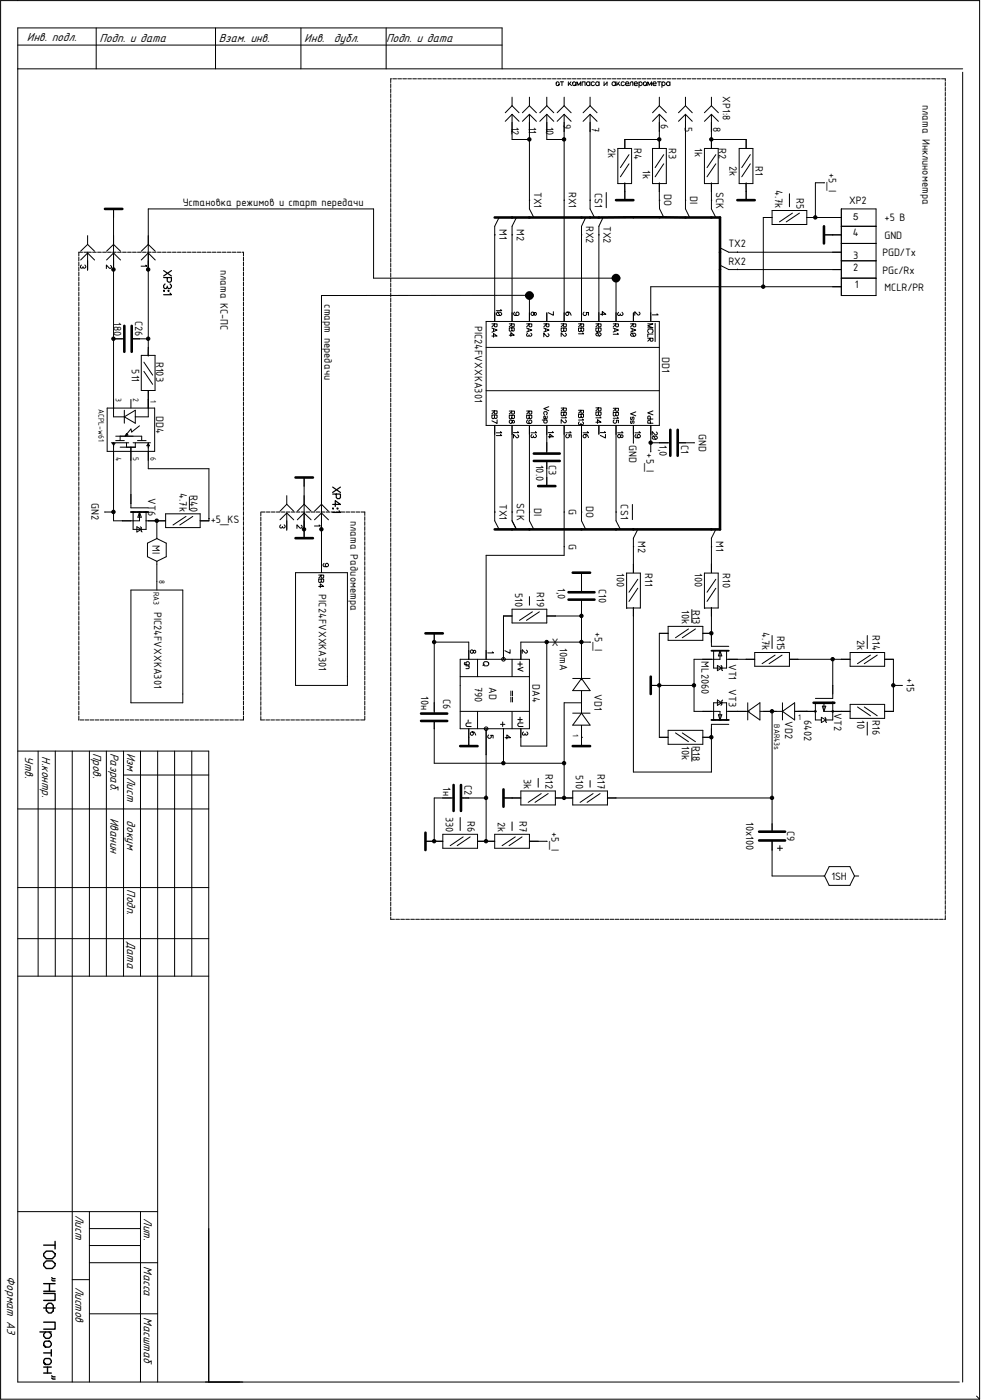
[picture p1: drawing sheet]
<svg xmlns="http://www.w3.org/2000/svg" width="210mm" height="297mm" viewBox="0 0 210 297" stroke-linecap="round" stroke-linejoin="round" font-family="sans-serif">
<g fill="none" stroke="#000" stroke-width=".21">
<path d="M.1 .1h207.7v296.7h-207.7zM3.8 9.6h102.7M3.8 14.6h200.4M20.4 5.9v8.7M45.7 5.9v8.7M63.8 5.9v8.7M81.9 5.9v8.7M106.5 14.6v-8.7h-102.7v287.3h199.7M118 17.5l.4-.1 .2 .2v.3l-.2 .3-.4-.1zM118.4 18.2l.2-.3zM118.9 17.4h.6M119.2 17.4v.8"/>
<path d="M120.6 17.4v.8M120.8 17.7l-.2 .3M121.1 17.4l-.3 .3 .4 .5M121.5 17.5l.4-.1 .2 .2v.3l-.2 .3-.4-.1zM121.9 18.2l.2-.3zM122.4 18.2v-.8l.4 .7 .4-.7v.8M123.5 18.2v-.8h.6v.8M125.1 17.4v.8M125.1 17.6l-.2-.2h-.3l-.2 .2v.3l.2 .3h.3l.2-.3M126.1 17.5l-.5-.1-.2 .2v.4l.2 .2h.3l.2-.2M127.1 17.6l-.2-.2h-.3l-.2 .2v.3l.2 .3h.3l.2-.3M127.1 17.4v.8"/>
<path d="M128.1 17.4v.8l.7-.7M128.8 17.4v.8M130.6 17.4v.8M130.6 17.6l-.3-.2h-.3l-.2 .2v.3l.2 .3h.3l.3-.3M130.9 17.4v.8M131.1 17.7l-.2 .3M131.4 17.4l-.3 .3 .4 .5M132.4 17.5l-.4-.1-.2 .2v.4l.2 .2h.3l.2-.2M132.7 17.8h.6l-.1-.4h-.3l-.2 .2v.4l.2 .2 .5-.1M133.6 18.2l.3-.8h.3v.8M134.5 17.8h.7l-.2-.4h-.3l-.2 .2v.4l.2 .2 .5-.1M135.6 17.6l.2-.2 .4 .2v.3l-.2 .3-.4-.3"/>
<path d="M135.6 17.4v1.1M136.6 17.5l.3-.1 .3 .2v.3l-.3 .3-.3-.1zM136.9 18.2l.3-.3zM137.4 18.2v-.8l.4 .7 .4-.7v.8M138.5 17.8h.6l-.1-.4h-.3l-.2 .2v.4l.2 .2 .5-.1M139.5 17.4h.7M139.8 17.4v.8M140.4 17.6l.2-.2 .5 .2v.3l-.3 .3-.4-.3M140.4 17.4v1.1M142.1 17.4v.8M142.1 17.6l-.2-.2h-.3l-.2 .2v.3l.2 .3h.3l.2-.3M204.2 15.3v277.9"/>
<path d="M108.6 20.6v1.8M108.6 24.3v5.3h3.7M108.6 22.4l1.5 1.5M108.6 24.3l1.5 1.4M108.6 24.3l-1.4 1.4M108.6 22.4l-1.4 1.5M112.3 20.6v1.8M112.3 24.3v20l.9 1.8M112.3 22.4l1.5 1.5M112.3 24.3l1.5 1.4M112.3 24.3l-1.5 1.4M112.3 22.4l-1.5 1.5"/>
<path d="M116 20.6v1.8M116 24.3v5.3h3.7M116 22.4l1.5 1.5M116 24.3l1.5 1.4M116 24.3l-1.5 1.4M116 22.4l-1.5 1.5M119.7 20.6v1.8M119.7 24.3v43.9M119.7 22.4l1.5 1.5M119.7 24.3l1.5 1.4M119.7 24.3l-1.5 1.4M119.7 22.4l-1.5 1.5"/>
<path d="M125.2 20.6v1.8M125.2 24.3v20l.9 1.8M125.2 22.4l1.5 1.5M125.2 24.3l1.5 1.4M125.2 24.3l-1.5 1.4M125.2 22.4l-1.5 1.5M131.1 31.5h2.9v7.4h-2.9zM132.5 39v1.6M132.5 38.8v3.7M133.4 32.8l-1.8 2.8M133.4 34.8l-1.8 2.7M138.4 31.5h3v7.4h-3v-7.4"/>
<path d="M139.9 29.6h-7.4v1.9M139.9 20.6v1.8M139.9 24.3v7.2M139.9 38.8v3.7M139.9 22.4l1.5 1.5M139.9 24.3l1.5 1.4M139.9 24.3l-1.5 1.4M139.9 22.4l-1.5 1.5M140.8 32.8l-1.8 2.8M140.8 34.8l-1.8 2.7M145.4 20.6v1.8M145.4 24.3v20l.9 1.8"/>
<path d="M145.4 22.4l1.5 1.5M145.4 24.3l1.5 1.4M145.4 24.3l-1.5 1.4M145.4 22.4l-1.5 1.5M149.4 31.5h3v7.4h-3zM150.9 20.6v1.8M150.9 24.3v7.2M150.9 38.8v5.5l.9 1.8M150.9 29.6h7.4v1.9M150.9 24.3l-1.5 1.4M150.9 22.4l1.5 1.5M150.9 24.3l1.5 1.4"/>
<path d="M150.9 22.4l-1.5 1.5M151.8 32.8l-1.8 2.8M151.8 34.8l-1.8 2.7M156.8 31.5h2.9v7.4h-2.9zM158.2 39l.1 1.6M158.3 38.8v3.7M159.2 32.8l-1.8 2.8M159.2 34.8l-1.8 2.7M174.9 38.8h-1.9v7.3M17.3 56.2l-.2 .5 .1 .2 .4-.2M18 56.2l.2 .3-.2 .4h-.2l-.2-.3M18.6 50v1.9"/>
<path d="M18.6 53.7v3.7M18.6 51.9l-1.5 1.4M18.6 53.7l-1.5 1.5M18.6 53.7l1.5 1.5M18.6 51.9l1.5 1.4M22.6 53.3l1.5-1.4 1.5 1.4M22.6 55.2l1.5-1.5 1.5 1.5M23.5 56.3l.2 .4-.5 .2-.6-.7v.8M24.1 44.3v44.1h2.3M30 53.3l1.5-1.4 1.4 1.4M30 55.2l1.5-1.5 1.4 1.5M30.9 56.3l.3 .2h-1.3"/>
<path d="M104.9 49.8h.2M105.9 46.1l-1 1.9v20.2M108.6 49.8h.2M109.6 46.1l-1 1.9v20.2M112.3 42.5h.1M119.7 42.5h.1M123.4 49.8h.1M124.2 46.1l-.8 1.9v20.2M125.2 42.5h.1M127 49.8h.1M127.9 46.1l-.9 1.9v20.2M128.6 40.9v3.2"/>
<path d="M130.7 59h.1M130.7 59h-51.5v-14.7h-47.7v31.3M130.7 59v9.2M139.9 42.5v1.8l.9 1.8M139.9 42.5h.1M145.4 42.5h.1M150.9 42.5h.1M152.7 52.6l1.9 .9h23.9M152.7 56.3l1.9 .9h23.9M156.4 53.4v.1M156.4 57.1v.1M163.8 44.7h7.4v2.9h-7.4z"/>
<path d="M163.8 46.1h-1.9v14.7M167.5 41.1v2.8M168.1 45.2l-2.7 1.9M169.6 45.2l-2.8 1.9M171.2 46.1h7.3M174.8 49.8h3.7M178.5 44.3h7.3v18.4h-7.3zM178.5 59h7.3M178.5 55.3h7.3M178.5 51.6h7.3M178.5 48h7.3M24.1 71.9h2.3"/>
<path d="M28.2 71.9h3.3M30 75.4h2.9v7.4h-2.9zM30.5 78.8l1.9 2.7M30.5 76.8l1.9 2.8M31.5 73.7l-.1 1.7M103.1 68.2h36.8v22.1h-36.8zM103.1 73.7h36.8M104.4 68.7h1.1v.5l-.2 .1-.4-.1v-.5M104.4 69.6l1.1 .4-1.1 .5M104.4 71.3h1.1l-.8-.6v.8M104.7 69.8v.5M104.9 68.8l-.5 .5"/>
<path d="M105.5 66.3h.7l.2 .4-.2 .2h-.7l-.2-.2zM105.6 66.2l.5 .8M106.2 65.7l.2 .2h-1.1M108 68.7h1.1l-.1 .6-.5-.1v-.5M108 71.1h1.1l-.7-.5v.8M108.5 68.8l-.5 .5M108.6 69.6v.5l.2 .1 .3-.1v-.5h-1.1v.5l.4 .2 .2-.2M109.2 66.2l-.2 .3 .2 .4h.7l.2-.4-.2-.3h-.3l-.2 .3 .2 .4M111.7 68.7h1.1v.5l-.2 .1-.4-.1v-.5M111.7 69.6l1.1 .4-1.1 .4M111.9 70.7l-.2 .2v.3l.1 .1 .4-.1M112.1 69.8v.5"/>
<path d="M112.2 68.8l-.5 .5M112.3 68.2v-5.5h-44.1v58.8M112.6 70.7l.2 .2-.2 .4-.4-.1v-.2M113.3 66.5l.2 .4 .3-.2-.2-.4-.3 .2-.2-.3h-.2l-.3 .3v.2l.5 .2 .2-.2M115.4 68.7h1.1v.5l-.2 .1-.4-.1v-.5M115.4 69.6l1.1 .4-1.1 .4M115.7 69.8v.5M115.9 68.8l-.5 .5M116 66.4v1.8M116.2 70.8l.3 .4-.5 .2-.6-.7v.8M117.4 66.1v.8l-1.1-.6M119 68.7h1.1v.5l-.1 .1-.5-.1v-.5"/>
<path d="M119.5 68.8l-.5 .5M119.6 69.6v.5l.2 .2 .3-.2v-.5h-1.1v.6l.4 .2 .2-.3M119.9 70.7l.2 .4-.4 .2-.7-.7v.8M120.4 66.2l.3 .5-.5 .2-.2-.2 .2-.5h.6l.4 .7M122.7 68.7h1.1v.5l-.1 .1-.5-.1v-.5M123.2 68.8l-.5 .5M123.3 69.6v.5l.1 .2 .4-.2v-.5h-1.1v.6l.4 .2 .2-.3M123.6 70.6l.2 .2h-1.1M123.9 66.2l-.2 .3 .2 .4h.3l.3-.2-.2-.4h.5v.6M126.4 70.8l.2-.2h.7l.2 .4-.2 .2h-.7zM126.4 68.7h1.1v.5l-.2 .1-.4-.1v-.5M126.7 70.6l.5 .7"/>
<path d="M126.9 68.8l-.5 .5M127 69.6v.5l.1 .2 .4-.2v-.5h-1.1v.6l.3 .2 .3-.3M127.4 66.7h1.1l-.7-.6v.8M130.1 68.7h1.1v.5l-.2 .1-.4-.1v-.5M130.1 69.6l1.1 .4-1.1 .4M130.4 69.8v.5M130.6 68.8l-.5 .5M131 70.7l.2 .2h-1.1M131.2 66.3l-.2 .5 .1 .1 .5-.1M132 66.3l.2 .2-.2 .4h-.3l-.1-.3M133.8 68.7h1.1v.5l-.2 .1-.4-.1v-.5M133.8 69.6l1.1 .4-1.1 .4"/>
<path d="M133.8 70.9l.2-.2h.7l.2 .4-.2 .2h-.7zM134.1 70.7l.4 .7M134.1 69.8v.5M134.3 68.8l-.5 .5M134.4 66.4v1.8M135.6 66.2l.2 .4-.5 .2-.6-.7v.8M137.4 68.7h1.1l-1.1 .4 1.1 .5h-1.1M137.4 71.8h1.1v.5l-.2 .1-.4-.1v-.5M137.6 70.6l-.2-.2v-.4l.2-.2h.7l.2 .2v.4l-.2 .2M137.9 71.9l-.5 .5M138.5 70.9h-1.1v.6M139 68.6v3.9"/>
<path d="M139.4 66.6l.2 .2h-1.2M178.5 60.8h-40.5v7.4M22.7 86.6h10.1v9.2h-10.1zM23.6 93.9h3.7M23.8 94h.6l-.3 .5zM24.1 93.9v16.6h5.5v-1.9M24.6 93.5h1.8M24.6 92.5h5.5v1M25.5 92.5v1M26.4 88.4l2.3-1.4v2.8zM26.4 87v2.8M26.8 92l.3 .3-.5 .2z"/>
<path d="M26.8 93.9v1M27.8 84.8v1.8M27.8 94.9v12.8h3.7M28.2 93.9h3.7M28.7 93.9v1h-3.2M29.2 93.5h1.8M29.6 90.3l-1.7 1.4-.1-.7-1.2 1.5M31.5 82.9v5.5h-2.8M31.5 93.9v5.5h12.8v11.1h-1.8M31.5 94.1l.2 .5h-.5zM103.1 82.9h36.8M104.4 87.2h1.1v.5l-.2 .1-.4-.1v-.5"/>
<path d="M104.9 87.3l-.5 .5M104.9 88.1v.5l.2 .2 .4-.2v-.5h-1.1v.5l.3 .2 .2-.2M104.9 90.3v20.2l1 1.8M105.5 89.1v.7l-1.1-.5M106.2 91.6l.2 .2h-1.1M106.2 92.2l.2 .2h-1.1M108 87.2h1.1v.5l-.1 .1-.5-.1v-.5M108.5 87.3l-.5 .5M108.6 88.1v.5l.2 .2 .3-.2v-.5h-1.1v.6l.4 .2 .2-.3M108.6 90.3v20.2l1 1.8M108.7 89.3l.1 .4 .3-.1v-.3l-.1-.1-.3 .1-.2-.2-.5 .2v.3l.5 .2 .2-.3M109.8 91.6l.2 .2h-1.1"/>
<path d="M109.8 92.2l.2 .5-.4 .2-.7-.7v.7M111.7 87.2h1.1v.5l-.2 .1-.4-.1v-.5M111.9 89.1l-.2 .2v.3l.2 .2h.7l.2-.2v-.3l-.2-.2-.4 .2v.3l.2 .2M112.2 87.3l-.5 .5M112.3 88.1v.5l.1 .2 .4-.2v-.5h-1.1v.6l.4 .2 .2-.3M112.3 90.3v20.2l.9 1.8M112.9 92.2l-.3 .5 .2 .1 .4-.1M113.6 91.6l.2 .2h-1.2M113.6 92.2l.2 .2-.2 .4h-.3l-.1-.3M115 89.1h1.1M115.5 88l-.1-.2 .1-.5h.4l.2 .2-.2 .5M115.5 89.1l-.1 .2 .1 .4h.4l.2-.1-.2-.5"/>
<path d="M115.5 88.9l-.1-.3 .1-.4 .2 .2-.1 .5M116 90.3v5.9M116 98.1v5M116.1 88.3v.4l-.2 .2h-.5M116.3 92.7h1.1l-.8-.6v.8M116.4 86.3l-1 .4 1 .4M117.2 91.6l.2 .2h-1.1M119 86.6h1.1v.4l-.1 .2-.5-.2v-.4M119.5 86.7l-.5 .5M119.6 87.5v.5l.2 .1 .3-.1v-.5h-1.1v.6l.4 .1 .2-.2M119.7 90.3v27.5h-16.6v22.1M119.9 88.4l.2 .2h-1.1"/>
<path d="M119.9 89.1l.2 .4-.4 .2-.7-.7v.8M120.2 92.2l-.2 .2 .2 .5h.3l.3-.2-.1-.5h.5v.6M120.9 91.6l.3 .2h-1.2M122.7 87h1.1l-.1 .7-.5-.2v-.5M122.9 89.5l-.2 .5 .2 .1 .3-.1M123.2 87.2l-.5 .5M123.3 87.9v.5l.1 .2 .4-.2v-.5h-1.1v.6l.4 .1 .2-.2M123.4 90.3v20.2l.8 1.8M123.6 88.9l.2 .2h-1.1M123.6 89.5l.2 .2-.2 .4h-.2l-.2-.3M124.1 92.2l.2 .5-.4 .2-.2-.2 .2-.5h.6l.3 .6M124.6 91.6l.2 .2h-1.1"/>
<path d="M126.4 86.5h1.1v.5l-.2 .2-.4-.2v-.5M126.4 89.6h1.1l-.8-.6v.8M126.9 86.7l-.5 .5M127 87.4v.6l.1 .1 .4-.1v-.6h-1.1v.6l.3 .2 .3-.2M127 90.3v1.8M127.3 88.4l.2 .2h-1.1M128.2 91.6l.2 .2h-1.1M128.4 92.2v.7l-1.1-.5M130.1 86.6h1.1v.5l-.2 .1-.4-.1v-.5M130.3 89.1l-.2 .2v.3l.2 .2h.3l.2-.2-.1-.4h.5v.5M130.6 86.7l-.5 .5M130.6 87.5v.6l.2 .1 .4-.1v-.6h-1.1v.6l.3 .2 .2-.2"/>
<path d="M130.7 90.3v20.2l.9 1.8M131 88.5l.2 .2h-1.1M131.7 92.4l.1 .4 .4-.1-.2-.5-.3 .2-.3-.2h-.2l-.2 .2v.3l.4 .2 .3-.3M131.9 91.6l.3 .2h-1.2M133.9 88.5v.5h.1l.2-.5 .3 .1-.1 .4M133.9 89.3v.5h.1l.2-.5 .3 .1-.1 .4M134.4 90.3v3.7M134.9 87.4l-1.1 .4 1.1 .4M134.9 92.2l-.2 .2 .2 .5h.7l.2-.2v-.3l-.4-.2-.2 .2 .2 .5M135.6 91.6l.2 .2h-1.1M138 88.9v-.5l-.2-.1h-.3l-.1 .6h1.1M138 89.8v-.5l-.2-.1h-.3l-.1 .6h1.1"/>
<path d="M138 90.3v5.6M138 93.9h4.2M138.3 92.8l.3-.3h.6l.2 .5-.2 .2h-.6zM138.5 87.2l-1.1 .4 1.1 .4M138.6 92.5l.5 .8M139.2 91.7l.2 .4-.4 .2-.7-.7v.7M144 93.9h3.3M22.2 108.6h1.9M27.8 108.6h.9M28.2 108.6v3.7h2.8v-3.7M29 111.8l1 .5-1 .6zM29.3 108.6h.7"/>
<path d="M29.6 108.6l.4 1.1h-.7zM29.8 111.8l.2 .1v.8l.1 .2M30.5 108.6h1M31 110.5h4.1M33.3 110.5v3.8M33.3 119.1v6.1M33.3 114.3l-2 .9v2.9l2 1M33.3 114.3l2 .9v2.9l-2 1M35.1 109h7.4v2.9h-7.4zM39.5 109.6l-2.8 1.8M40.2 105.4v2.8M40.9 109.6l-2.8 1.8"/>
<path d="M44.3 110h.1M59.6 111.3l-.2 .5 .1 .2 .4-.2M60.3 111.3l.2 .3-.2 .4h-.2l-.2-.3M60.8 105.2v1.8M60.8 108.8v3.7M60.8 107l-1.4 1.5M60.8 108.8l-1.4 1.5M60.8 108.8l1.5 1.5M60.8 107l1.5 1.5M63.1 108.5l1.4-1.5 1.5 1.5M63.1 110.3l1.4-1.5 1.5 1.5M63.9 111.4l.2 .4-.4 .3-.7-.8v.8"/>
<path d="M64.5 101.3v12.9M66.7 108.5l1.5-1.5 1.5 1.5M66.7 110.3l1.5-1.5 1.5 1.5M67.7 111.4l.2 .2h-1.2M68.7 119.5l-.2 .3 .2 .4h.8l.2-.4-.2-.3h-.3l-.2 .3 .2 .4M104.9 108.6h.2M108.6 108.6h.2M112.3 108.6h.1M119.7 108.6h.1M119.7 116h.1M123.4 108.6h.1M130.7 108.6h.1"/>
<path d="M134.2 107v3.2M134.4 116h.1M135.3 112.3l-.9 1.9v7.3M150.9 116h.1M151.8 112.3l-.9 1.9v7.3M27.8 125.2h11v23.9h-11zM62.7 121.5h11v23.9h-11zM67.6 122h1.1l-.2 .6-.4-.1v-.5M67.6 124.4h1.1l-.8-.5v.8M68.1 122.1l-.5 .5M68.2 122.9v.5l.1 .1 .4-.1v-.5h-1.1v.5l.3 .2 .3-.2M92.1 136.2h7.3v3.7"/>
<path d="M92.1 134.4v17M97.6 139.9h14.7v14.7h-14.7zM100.4 138.1l.2 .5 .3-.2-.1-.4-.4 .1-.2-.2h-.2l-.2 .2v.3l.4 .2 .2-.3M101.3 139.9v3.7M104.4 138.3l.3 .2h-1.2M108.2 137.8v.8l-1.1-.6M108.6 129.2h7.4v3h-7.4zM108.6 139.9v3.7M108.6 130.7h-1.8v9.2M111.7 137.9l.2 .4-.4 .3-.7-.8v.8M112.3 126.6v1.8M112.9 129.8l-2.7 1.8"/>
<path d="M114.4 129.8l-2.7 1.8M116 136.2v22.1h-5.5v-3.7M116 130.7h7.4M123.4 121.5v4.1M123.4 127.5v16.7M125.3 136.2h-14.8v3.7M133 129h2.8v-7.4h-2.9l.1 7.4M134.4 128.9v34.9h16.5v-10.1h3.7M135.3 122.9l-1.9 2.7M135.3 124.8l-1.9 2.8M141.7 134.4h-1.8v22h1.8M141.7 132.9h7.4v2.9h-7.4z"/>
<path d="M146 133.4l-2.7 1.9M146.8 129.3v2.8M147.5 133.4l-2.8 1.9M149.1 134.4h1.8M149.5 129h2.9v-7.4h-3l.1 7.4M150.9 128.9v8.2h3.7M150.9 138h.9M151.4 138v3.7h2.7v-3.7M151.8 122.9l-1.8 2.7M151.8 124.8l-1.8 2.8M152.4 138h.7M152.7 138v1.9h-5.5v11h5.5v1.8"/>
<path d="M152.7 138l.4 1.1h-.7zM153.7 138h.9M154.1 139.9h6M160.1 138.4h7.4v3h-7.4zM163.8 134.8v2.8M164.4 139l-2.7 1.8M165.9 139l-2.7 1.8M167.5 139.9h12.8M176.7 139.9v8.3h-3.7M180.3 138.4h7.4v3h-7.4zM184 134.8v2.8M184.7 139l-2.8 1.8"/>
<path d="M186.1 139l-2.8 1.8M187.7 139.9h1.8v11h-1.8M3.8 159.3h40.5v133.9M8.1 159.3v47.8M11.7 159.3v47.8M15.3 159.3v133.9M19 159.3v47.8M22.6 159.3v47.8M26.2 159.3v47.8M29.8 159.3v47.8M33.4 159.3v133.9M37 159.3v47.8"/>
<path d="M40.7 159.3v47.8M92.1 153.2v8.7h27.6M97.6 150.9h14.7M97.6 143.6h14.7M98.6 140.5l-.1 .2 .1 .4h.8l.2-.5-.2-.2h-.3l-.3 .2 .2 .5M98.8 141.3h.8M99.3 152.7v.4M99.4 141.3l.1 .4-.7 .2M99.4 154.6v3.7M99.9 153.4h-.8l-.3 .2v.3l.3 .2h.8M100.2 155.3l.2 .5-.4 .2-.2-.2 .2-.5h.5l.4 .7M101.3 150.9v3.7"/>
<path d="M102.7 140.9l-.3 .3M102.8 140.4h.6l.3 .3v.3l-.3 .3h-.6l-.3-.3v-.3zM103.1 154.6v23.9M103.7 155.9l-.2 .3 .2 .4h.3l.2-.2-.1-.4h.5v.6M106.2 153.7h.9M106.6 153.2v.9M106.8 154.6v7.3M107.1 156.5h1.2l-.8-.6v.9M108.4 146.6v1M108.4 147.9v1M108.6 150.9v3.7M108.7 146.6v1"/>
<path d="M108.7 147.9v1M109.9 140.9h.9M109.9 152.7h.9M110.3 140.4v1M110.3 152.1v1M111 141.6l-1.1 .4 1.1 .4M111 153.4h-.9l-.2 .2v.3l.2 .2h.9M111 155.3l-.2 .5 .2 .2 .4-.2M111.8 155.3l.2 .2-.2 .5h-.3l-.1-.4M121.5 143.9h3.7M121.5 151.3h3.7M123.4 156.4h.1"/>
<path d="M123.4 146.6v4.8M123.4 153.9v4.4M123.4 149.1h-3.7v20.2M123.4 143.9l1.8 2.6h-3.7zM123.4 151.3l1.8 2.5h-3.7zM138 145.4h9.2M141.7 154.9h7.4v3h-7.4zM143.3 155.5l2.7 1.9M144.7 155.5l2.8 1.9M146.8 158.7v2.8M149.1 156.4h1.8M150.9 152.7h.9"/>
<path d="M151.4 152.7v-3.6h2.7v3.6M152.2 141.2l.9 .5-.9 .6zM152.2 148.5l.9 .6-.9 .5zM152.4 151.6h.7l-.4 1.1zM152.4 152.7h.7M153 141.2l.1 .2v.7l.2 .2M153.3 148.5l-.3 1.1M153.7 152.7h.9M154.1 150.9h4.9M158.6 150.9l2.6-1.8v3.6zM158.6 149.1v3.6M161.2 150.9h4.9"/>
<path d="M163.8 150.9v25.3M166 150.9l2.6-1.8v3.6zM166 149.1v3.6M168.6 150.9h4.4M171.2 150.9h.1M173 149.1v3.6h1.2M174.2 152.2l1 .5-1 .6zM174.5 149.8h.7l-.4 1.1zM174.8 150.9h5.5M174.8 149.3v1.6M175 152.2l.2 .2v.7l.1 .2M176.7 148.9v3.8h-1.5"/>
<path d="M180.3 149.4h7.4v3h-7.4zM181.9 150l2.8 1.8M183.3 150l2.8 1.8M184 153.2v2.8M189.5 145.4h1.9M3.8 171.6h40.5M26.2 164.4h18.1M90.3 178.5h3.6M93.9 177h7.4v3h-7.4zM96.2 169.3h-4.1v9.2M97.6 173.4v2.8M98.1 169.3h5"/>
<path d="M98.3 177.5l-2.8 1.9M99.7 177.5l-2.7 1.9M101.3 178.5h3.6M104.9 177h7.4v3h-7.4zM106.8 169.3h3.7M108.6 174.4v1.8M109.3 177.5l-2.8 1.9M110.5 167.8h7.3v3h-7.3zM110.7 177.5l-2.7 1.9M112.3 178.5h3.8M114.2 165.1v1.9M114.8 168.4l-2.7 1.8"/>
<path d="M116.3 168.4l-2.8 1.8M117.8 169.3h3.7M121.5 167.8h7.4v3h-7.4zM125.2 165.6v1.4M125.8 168.4l-2.7 1.8M127.3 168.4l-2.8 1.8M128.9 169.3h34.9M163.8 178.5v7.3h11.1M164.9 180h1.1M165.4 179.4v1.1M3.8 188.3h40.5M3.8 199.1h40.5"/>
<path d="M174.9 185.8l1 2h4.4l1-2M174.9 185.8l1-1.9h4.4l1 1.9M181.3 185.8h.9M3.8 207.1h40.5M3.8 257h29.6M19 257v36.2M29.8 257v36.2M15.3 271.5h3.7M19 267.9h14.4M19 278.7h14.4M19 260.6h10.8M19 264.2h10.8"/>
<path d="M207.1 296.1l.7 .7"/>
<circle cx="106.8" cy="139.9" r=".38"/>
<circle cx="103.1" cy="154.6" r=".38"/>
<circle cx="173" cy="150.9" r=".17"/>
<circle cx="176.7" cy="150.9" r=".17"/>
</g>
<g fill="none" stroke="#000" stroke-width=".3">
<path d="M9.3 266l.5-.6h1.3l.6 .6v.4l-.6 .6h-1.3l-.5-.6zM9.3 268.1l.5-.6h1.3l.6 .6v.4l-.6 .6h-1.3l-.5-.6zM9.3 274.4h2.4v1.5h-2.4M9.3 264.2h2.4M9.3 272.3h2.4M9.3 273.9h2.4M9.3 277.5h2.4M9.8 277.8v-.9l.5-.4h.6l.4 .4v1.2l-.4 .5h-.6l-.5-.6v.1M10.5 272.3v1.6M11 271.1l.2 .2h.5M11 271.5l.2 .2h.5M11.3 278v.2"/>
<path d="M11.7 263.4v1.6M8.5 282.6h2.4M9.3 280.5h2.4v1.5h-2.4M9.3 285.3l.4 .5zM9.3 289l.4 .5zM9.3 287h1.6M9.3 290h1.6M9.3 291.3h1.6M9.5 284.6h1.1l.3 .4v.3l-.5 .5h-.7l-.4-.5zM9.5 288.3h1.1l.3 .4v.3l-.5 .5h-.7l-.4-.5zM9.7 282.6l-.4 .4v.5l.4 .4h.7l.5-.4v-.5l-.5-.4M10.1 290v1.3"/>
<path d="M10.9 286.3v1.4M11 291.9l.2 .2h.5M11 292.4l.2 .2h.5"/>
</g>
<g fill="none" stroke="#000" stroke-width=".93">
<circle cx="130.7" cy="59" r=".47"/>
<circle cx="112.3" cy="62.7" r=".47"/>
</g>
<g fill="#000" stroke="#000" stroke-width=".21">
<circle cx="112.3" cy="29.6" r=".36"/>
<circle cx="119.7" cy="29.6" r=".36"/>
<circle cx="139.8" cy="29.6" r=".36"/>
<circle cx="150.9" cy="29.6" r=".36"/>
<circle cx="24.1" cy="57.2" r=".36"/>
<circle cx="31.4" cy="57.2" r=".36"/>
<circle cx="130.7" cy="59" r=".36"/>
<circle cx="173" cy="46.1" r=".36"/>
<circle cx="24.1" cy="71.9" r=".36"/>
<circle cx="31.4" cy="71.9" r=".36"/>
<circle cx="112.3" cy="62.6" r=".36"/>
<circle cx="161.9" cy="60.8" r=".36"/>
<circle cx="138" cy="93.9" r=".36"/>
<circle cx="24.1" cy="108.6" r=".36"/>
<circle cx="33.3" cy="110.5" r=".36"/>
<circle cx="64.5" cy="112.3" r=".36"/>
<circle cx="68.2" cy="112.3" r=".36"/>
<circle cx="92.1" cy="136.2" r=".36"/>
<circle cx="116" cy="136.2" r=".36"/>
<circle cx="123.3" cy="130.7" r=".36"/>
<circle cx="123.3" cy="136.2" r=".36"/>
<circle cx="150.9" cy="134.3" r=".36"/>
<circle cx="176.6" cy="139.8" r=".36"/>
<circle cx="139.8" cy="145.4" r=".36"/>
<circle cx="147.2" cy="145.4" r=".36"/>
<circle cx="150.9" cy="156.4" r=".36"/>
<circle cx="163.8" cy="150.9" r=".36"/>
<circle cx="189.5" cy="145.4" r=".36"/>
<circle cx="92.1" cy="178.5" r=".36"/>
<circle cx="103.1" cy="169.3" r=".36"/>
<circle cx="103.1" cy="178.5" r=".36"/>
<circle cx="106.8" cy="161.9" r=".36"/>
<circle cx="119.7" cy="161.9" r=".36"/>
<circle cx="119.7" cy="169.3" r=".36"/>
<circle cx="163.8" cy="169.3" r=".36"/>
</g>
<g fill="none" stroke="#000" stroke-width=".21" stroke-dasharray=".8 .3">
<path d="M82.9 16.7v178.3M200.5 16.7h-117.6M16.7 53.5h1.9M18.6 53.5h33M51.6 53.5v99.2M55.3 108.6v44.1M77.4 108.6h-22.1M16.7 152.7v-99.2M51.6 152.7h-34.9M55.3 152.7h22.1M77.4 152.7v-44.1M82.9 195h117.6"/>
<path d="M200.5 195v-178.3"/>
</g>
<g fill="none" stroke="#000" stroke-width=".55">
<path d="M22.3 44.3h3.7M104.9 46.1h47.8v66.2h-47.8M130.7 42.5h3.7M156.4 42.5h3.7M174.8 48v3.6M26.4 69.1v5.5M27.9 69.1v5.5M113.2 96.2h5.5M113.2 97.8h5.5M142.2 91.2v5.5M143.8 91.2v5.5M62.7 101.3h3.7"/>
<path d="M62.7 114.2h3.7M114.2 103.1h3.6M90.3 134.4h3.6M120.6 125.6h5.5M120.6 127.2h5.5M121.5 121.5h3.7M89.3 151.4h5.6M89.3 153h5.6M97.6 158.3h3.7M121.5 158.3h3.7M138 143.6v3.6M172.6 149.1h4.4"/>
<path d="M90.3 176.7v3.6M96.2 166.5v5.5M97.8 166.5v5.5M106.8 167.5v3.7M161 178.3h5.5M161 176.4h5.5"/>
</g>
<g fill="none" stroke="#000" stroke-width=".25">
<path d="M34.7 58.9h1.7v.7l-.3 .3h-.4l-.2-.3v-.7M34.7 57.4l1.7 1.1M36.4 57.4l-1.7 1.1M34.7 61.6l.1 .2zM35 60.2l-.3 .4v.4l.2 .2h.4l.2-.2M35.6 61.6h.2v.2h-.2zM36.1 60.2l.3 .4v.3l-.3 .3h-.4l-.2-.2v-.3M36.1 62.2l.3 .3h-1.7M70.6 104.8h1.6v.7l-.2 .3h-.4l-.3-.3v-.7M70.6 107h1.6l-1.1-.8v1.2M70.6 107.8l.1 .1zM70.6 103.3l1.6 1.2"/>
<path d="M71.5 107.8h.2v.1h-.2zM71.9 108.4l.3 .3h-1.6M72.2 103.3l-1.6 1.2"/>
</g>
<path d="M27.8 108.6h3.7M150.9 138h3.7M150.9 152.7h3.7" fill="none" stroke="#000" stroke-width=".38"/>
<g font-size="2.8">
<text x="5.7" y="8.6">Инв. подл.</text>
<text x="21.1" y="8.8">Подп. и дата</text>
<text x="46.4" y="8.8">Взам. инв.</text>
<text x="64.6" y="8.8">Инв.</text>
<text x="70.8" y="8.8">дубл.</text>
<text x="81.9" y="8.8">Подп. и дата</text>
<text x="5.3" y="160.4" transform="rotate(90 5.3 160.4)">Утв.</text>
<text x="8.9" y="160.4" transform="rotate(90 8.9 160.4)">Н.контр.</text>
<text x="19.8" y="159.7" transform="rotate(90 19.8 159.7)">Пров.</text>
<text x="23.4" y="159.7" transform="rotate(90 23.4 159.7)">Разраб.</text>
<text x="27" y="159.7" transform="rotate(90 27 159.7)">Изм Лист</text>
<text x="23.4" y="173.5" transform="rotate(90 23.4 173.5)">Иванин</text>
<text x="27" y="174.1" transform="rotate(90 27 174.1)">докум</text>
<text x="27" y="188.7" transform="rotate(90 27 188.7)">Подп.</text>
<text x="27" y="199.6" transform="rotate(90 27 199.6)">Дата</text>
<text x="16" y="257.8" transform="rotate(90 16 257.8)">Лист</text>
<text x="30.5" y="258.5" transform="rotate(90 30.5 258.5)">Лит.</text>
<text x="30.5" y="268.6" transform="rotate(90 30.5 268.6)">Масса</text>
<text x="1.5" y="270.8" transform="rotate(90 1.5 270.8)">Формат А3</text>
<text x="16" y="273" transform="rotate(90 16 273)">Листов</text>
<text x="30.5" y="279.4" transform="rotate(90 30.5 279.4)">Масштаб</text>
</g>
<g font-size="2.5">
<text x="153.4" y="20.4" transform="rotate(90 153.4 20.4)">XP1:8</text>
<text x="195.7" y="22.3" transform="rotate(90 195.7 22.3)">плата Инклинометра</text>
<text x="108.5" y="26.8" transform="rotate(90 108.5 26.8)">12</text>
<text x="112.2" y="26.8" transform="rotate(90 112.2 26.8)">11</text>
<text x="115.9" y="26.8" transform="rotate(90 115.9 26.8)">10</text>
<text x="119.5" y="26.4" transform="rotate(90 119.5 26.4)">9</text>
<text x="125.5" y="26.8" transform="rotate(90 125.5 26.8)">7</text>
<text x="140.2" y="26.4" transform="rotate(90 140.2 26.4)">6</text>
<text x="145.3" y="26.8" transform="rotate(90 145.3 26.8)">5</text>
<text x="151.3" y="26.8" transform="rotate(90 151.3 26.8)">8</text>
<text x="129" y="31.5" transform="rotate(90 129 31.5)">2k</text>
<text x="134.5" y="31.5" transform="rotate(90 134.5 31.5)">R4</text>
<text x="141.9" y="31.5" transform="rotate(90 141.9 31.5)">R3</text>
<text x="147.4" y="31.5" transform="rotate(90 147.4 31.5)">1k</text>
<text x="152.5" y="31.5" transform="rotate(90 152.5 31.5)">R2</text>
<text x="154.8" y="35.1" transform="rotate(90 154.8 35.1)">2k</text>
<text x="160.3" y="35.1" transform="rotate(90 160.3 35.1)">R1</text>
<text x="113.3" y="40.7" transform="rotate(90 113.3 40.7)">TX1</text>
<text x="120.7" y="40.7" transform="rotate(90 120.7 40.7)">RX1</text>
<text x="126.2" y="40.9" transform="rotate(90 126.2 40.9)">CS1</text>
<text x="136.4" y="36" transform="rotate(90 136.4 36)">1k</text>
<text x="140.9" y="41.2" transform="rotate(90 140.9 41.2)">DO</text>
<text x="146.4" y="41.6" transform="rotate(90 146.4 41.6)">DI</text>
<text x="151.9" y="40.6" transform="rotate(90 151.9 40.6)">SCK</text>
<text x="164.4" y="40.3" transform="rotate(90 164.4 40.3)">4.7k</text>
<text x="169" y="41.9" transform="rotate(90 169 41.9)">R5</text>
<text x="175.8" y="36.7" transform="rotate(90 175.8 36.7)">+5_I</text>
<text x="38.8" y="43.6">Установка режимов и старт передачи</text>
<text x="124.4" y="47.9" transform="rotate(90 124.4 47.9)">RX2</text>
<text x="128" y="47.9" transform="rotate(90 128 47.9)">TX2</text>
<text x="180.1" y="43.3">XP2</text>
<text x="187.7" y="47">+5 B</text>
<text x="106" y="48.7" transform="rotate(90 106 48.7)">M1</text>
<text x="109.6" y="48.6" transform="rotate(90 109.6 48.6)">M2</text>
<text x="154.5" y="52.5">TX2</text>
<text x="180.9" y="50.1">4</text>
<text x="187.7" y="50.7">GND</text>
<text x="46.8" y="57.2" transform="rotate(90 46.8 57.2)">плата КС-ПС</text>
<text x="154.5" y="56.1">RX2</text>
<text x="181" y="57.4">2</text>
<text x="181" y="54.9">3</text>
<text x="187.2" y="54.4">PGD/Tx</text>
<text x="187.2" y="58">PGc/Rx</text>
<text x="68.8" y="64.5" transform="rotate(90 68.8 64.5)">старт передачи</text>
<text x="181.4" y="61.1">1</text>
<text x="187.7" y="61.7">MCLR/PR</text>
<text x="24.1" y="68.4" transform="rotate(90 24.1 68.4)">180</text>
<text x="28.7" y="68.1" transform="rotate(90 28.7 68.1)">C26</text>
<text x="100.7" y="69.1" transform="rotate(90 100.7 69.1)">PIC24FVXXKA301</text>
<text x="33.1" y="76.7" transform="rotate(90 33.1 76.7)">R103</text>
<text x="140.5" y="75.7" transform="rotate(90 140.5 75.7)">DD1</text>
<text x="27.9" y="78.4" transform="rotate(90 27.9 78.4)">511</text>
<text x="33.1" y="88.4" transform="rotate(90 33.1 88.4)">DD4</text>
<text x="133.5" y="94.3" transform="rotate(90 133.5 94.3)">GND</text>
<text x="139.9" y="94.4" transform="rotate(90 139.9 94.4)">1,0</text>
<text x="144.5" y="94.4" transform="rotate(90 144.5 94.4)">C1</text>
<text x="148.2" y="92" transform="rotate(90 148.2 92)">GND</text>
<text x="113.7" y="98.6" transform="rotate(90 113.7 98.6)">10.0</text>
<text x="116.5" y="98.6" transform="rotate(90 116.5 98.6)">C3</text>
<text x="137.2" y="96.2" transform="rotate(90 137.2 96.2)">+5_I</text>
<text x="19.4" y="106.8" transform="rotate(90 19.4 106.8)">GN2</text>
<text x="31.5" y="105.7" transform="rotate(90 31.5 105.7)">VT6</text>
<text x="38.1" y="104.6" transform="rotate(90 38.1 104.6)">4.7k</text>
<text x="40.3" y="104.9" transform="rotate(90 40.3 104.9)">R40</text>
<text x="106" y="106.9" transform="rotate(90 106 106.9)">TX1</text>
<text x="109.6" y="106.8" transform="rotate(90 109.6 106.8)">SCK</text>
<text x="113.3" y="107.7" transform="rotate(90 113.3 107.7)">DI</text>
<text x="120.7" y="108" transform="rotate(90 120.7 108)">G</text>
<text x="124.4" y="107.4" transform="rotate(90 124.4 107.4)">DO</text>
<text x="131.7" y="107" transform="rotate(90 131.7 107)">CS1</text>
<text x="44.7" y="110.9">+5_KS</text>
<text x="74.3" y="110.5" transform="rotate(90 74.3 110.5)">плата Радиометра</text>
<text x="32.4" y="115.7" transform="rotate(90 32.4 115.7)">MI</text>
<text x="120.7" y="115.4" transform="rotate(90 120.7 115.4)">G</text>
<text x="135.4" y="114.7" transform="rotate(90 135.4 114.7)">M2</text>
<text x="151.9" y="114.9" transform="rotate(90 151.9 114.9)">M1</text>
<text x="109.3" y="125.8" transform="rotate(90 109.3 125.8)">510</text>
<text x="113.9" y="125.6" transform="rotate(90 113.9 125.6)">R19</text>
<text x="118.3" y="124.7" transform="rotate(90 118.3 124.7)">1,0</text>
<text x="127" y="124.9" transform="rotate(90 127 124.9)">C10</text>
<text x="130.9" y="121.5" transform="rotate(90 130.9 121.5)">100</text>
<text x="136.9" y="121.5" transform="rotate(90 136.9 121.5)">R11</text>
<text x="147.4" y="121.5" transform="rotate(90 147.4 121.5)">100</text>
<text x="153.4" y="121.5" transform="rotate(90 153.4 121.5)">R10</text>
<text x="32.7" y="129.8" transform="rotate(90 32.7 129.8)">PIC24FVXXKA301</text>
<text x="67.6" y="126.1" transform="rotate(90 67.6 126.1)">PIC24FVXXKA301</text>
<text x="144.7" y="129.5" transform="rotate(90 144.7 129.5)">10k</text>
<text x="146.9" y="129.3" transform="rotate(90 146.9 129.3)">R13</text>
<text x="117.1" y="137.1">X</text>
<text x="118.8" y="137.5" transform="rotate(90 118.8 137.5)">10mA</text>
<text x="126.2" y="134.1" transform="rotate(90 126.2 134.1)">+5_I</text>
<text x="161.7" y="134" transform="rotate(90 161.7 134)">4.7k</text>
<text x="164.9" y="134.8" transform="rotate(90 164.9 134.8)">R15</text>
<text x="181.9" y="135.8" transform="rotate(90 181.9 135.8)">2k</text>
<text x="185.1" y="134.7" transform="rotate(90 185.1 134.7)">R14</text>
<text x="148.8" y="140.3" transform="rotate(90 148.8 140.3)">ML2060</text>
<text x="154.6" y="140.8" transform="rotate(90 154.6 140.8)">VT1</text>
<text x="192.4" y="143.9" transform="rotate(90 192.4 143.9)">+15</text>
<text x="89.4" y="147.7" transform="rotate(90 89.4 147.7)">10н</text>
<text x="94" y="148.2" transform="rotate(90 94 148.2)">C6</text>
<text x="100.8" y="145.7" transform="rotate(90 100.8 145.7)">790</text>
<text x="103.8" y="145.7" transform="rotate(90 103.8 145.7)">AD</text>
<text x="112.9" y="145.2" transform="rotate(90 112.9 145.2)">DA4</text>
<text x="126.1" y="147.2" transform="rotate(90 126.1 147.2)">VD1</text>
<text x="154.6" y="146.1" transform="rotate(90 154.6 146.1)">VT3</text>
<text x="166.6" y="153" transform="rotate(90 166.6 153)">VD2</text>
<text x="170.6" y="152.7" transform="rotate(90 170.6 152.7)">6402</text>
<text x="177" y="151.3" transform="rotate(90 177 151.3)">VT2</text>
<text x="181.9" y="152.7" transform="rotate(90 181.9 152.7)">10</text>
<text x="185.1" y="152.7" transform="rotate(90 185.1 152.7)">R16</text>
<text x="144.7" y="158.3" transform="rotate(90 144.7 158.3)">10k</text>
<text x="146.9" y="158.3" transform="rotate(90 146.9 158.3)">R18</text>
<text x="94" y="166.9" transform="rotate(90 94 166.9)">1н</text>
<text x="98.6" y="166.6" transform="rotate(90 98.6 166.6)">C2</text>
<text x="111.1" y="165.2" transform="rotate(90 111.1 165.2)">3k</text>
<text x="115.7" y="164.3" transform="rotate(90 115.7 164.3)">R12</text>
<text x="122.1" y="164.4" transform="rotate(90 122.1 164.4)">510</text>
<text x="126.7" y="164.3" transform="rotate(90 126.7 164.3)">R17</text>
<text x="94.6" y="173.3" transform="rotate(90 94.6 173.3)">330</text>
<text x="99.2" y="174.2" transform="rotate(90 99.2 174.2)">R6</text>
<text x="105.6" y="174.4" transform="rotate(90 105.6 174.4)">2k</text>
<text x="110.2" y="174.2" transform="rotate(90 110.2 174.2)">R7</text>
<text x="117" y="176.4" transform="rotate(90 117 176.4)">+5_I</text>
<text x="158.3" y="174.4" transform="rotate(90 158.3 174.4)">10x100</text>
<text x="167" y="176.2" transform="rotate(90 167 176.2)">C9</text>
<text x="176.4" y="186.7">1SH</text>
</g>
<text font-size="2" x="181" y="46.6">5</text>
<g font-size="1.8">
<text x="20.9" y="86.7" transform="rotate(90 20.9 86.7)">ACPL-w61</text>
<text x="24.6" y="84.5" transform="rotate(90 24.6 84.5)">3</text>
<text x="28.2" y="84.5" transform="rotate(90 28.2 84.5)">2</text>
<text x="31.9" y="84.8" transform="rotate(90 31.9 84.8)">1</text>
<text x="24.6" y="97" transform="rotate(90 24.6 97)">4</text>
<text x="28.2" y="97" transform="rotate(90 28.2 97)">5</text>
<text x="31.9" y="97" transform="rotate(90 31.9 97)">6</text>
<text x="32.6" y="125.6" transform="rotate(90 32.6 125.6)">RA3</text>
<text x="33.7" y="123.1" transform="rotate(90 33.7 123.1)">8</text>
<text x="121.5" y="155.8" transform="rotate(90 121.5 155.8)">1</text>
<text x="164.3" y="153.7" transform="rotate(90 164.3 153.7)">BAR43s</text>
<text x="169.3" y="152.7">1</text>
</g>
</svg>
